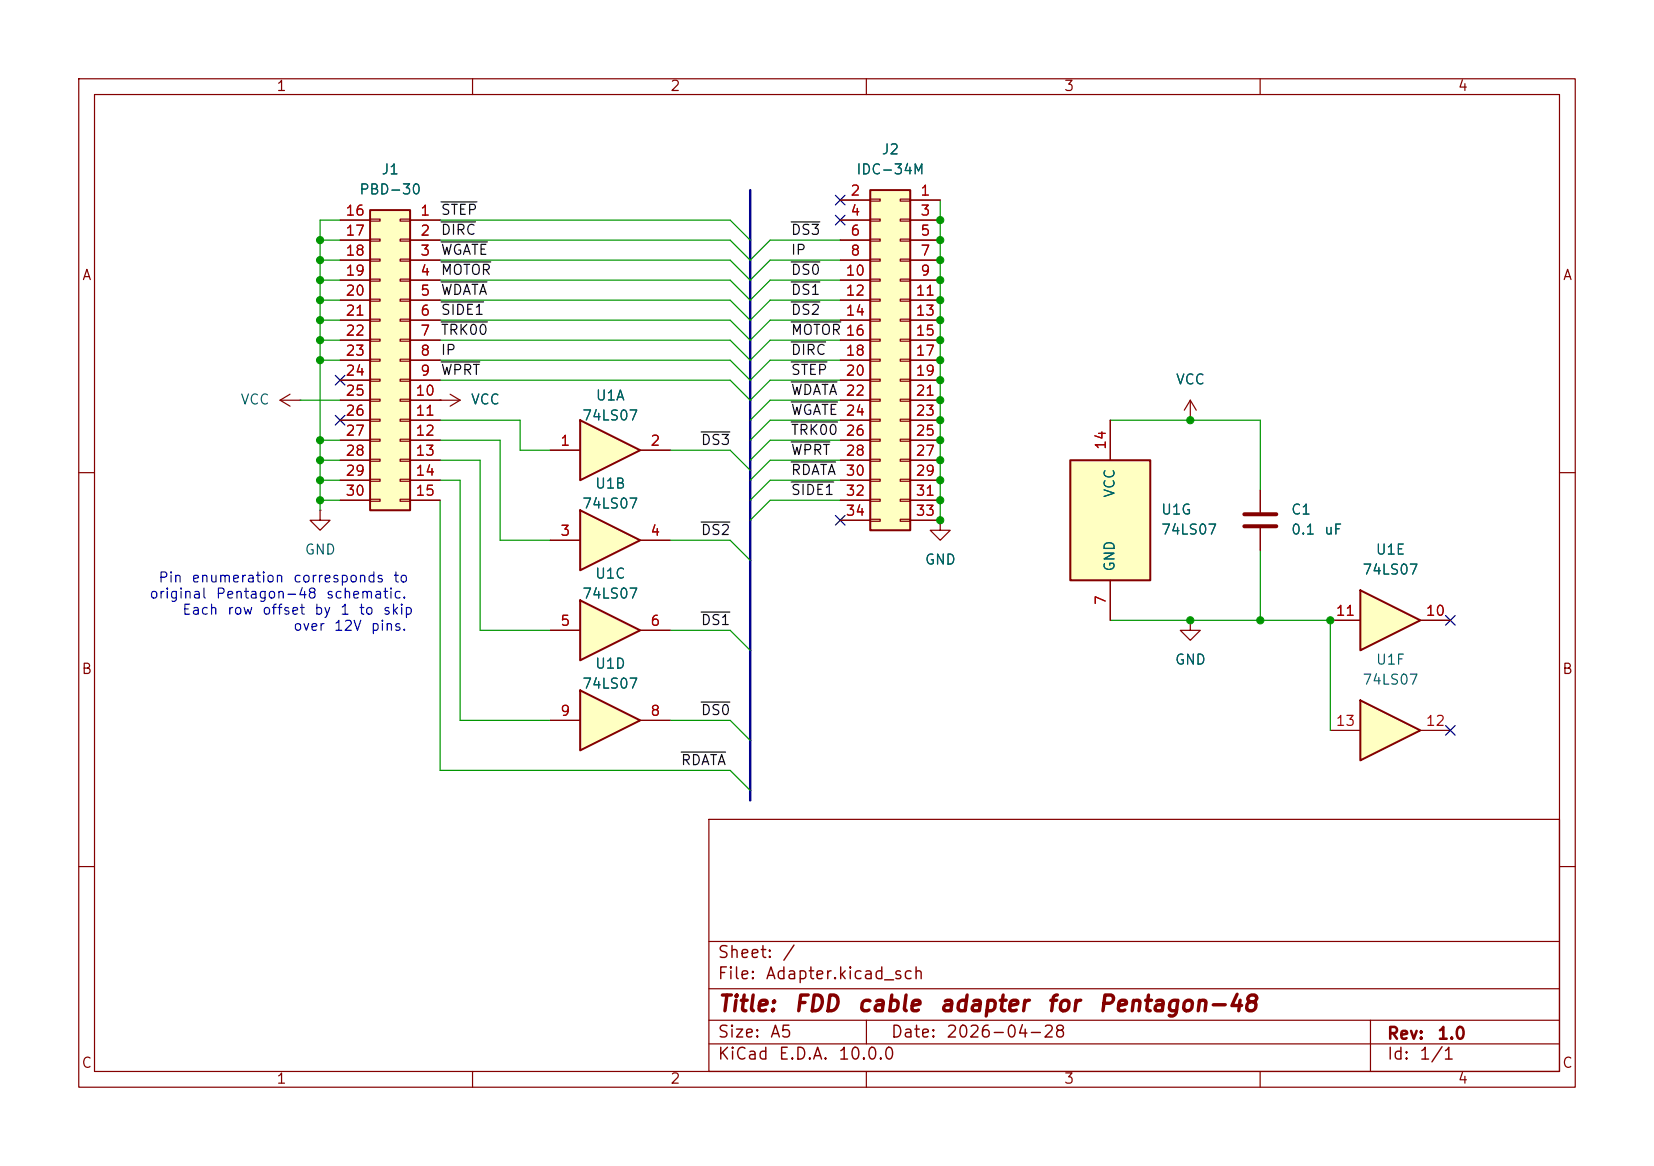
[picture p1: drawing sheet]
<svg xmlns="http://www.w3.org/2000/svg" width="210mm" height="148mm" viewBox="0 0 210 148" stroke-linecap="round" stroke-linejoin="round" font-family="sans-serif">
<g fill="none" stroke="#840000" stroke-width=".15">
<path d="M10 10h190v128h-190zM12 12h186v124h-186zM60 10v2M110 10v2M160 10v2M10 60h2M198 60h2M10 110h2M90 104h108v32h-108zM90 119.5h108M198 110h2M60 136v2"/>
<path d="M90 132.5h108M90 129.5h108M90 125.5h108M110 136v2M110 129.5v3M160 136v2M174 129.5v6.5"/>
</g>
<path d="M73.7 87.6l7.6 3.8-7.6 3.9z" fill="#ffffc2"/>
<path d="M73.7 87.6l7.6 3.8-7.6 3.9z" fill="none" stroke="#840000" stroke-width=".25"/>
<path d="M69.8 91.4h3.9M81.3 91.4h3.8" fill="none" stroke="#840000" stroke-width=".15"/>
<path d="M172.7 88.9l7.6 3.8-7.6 3.8z" fill="#ffffc2"/>
<path d="M172.7 88.9l7.6 3.8-7.6 3.8z" fill="none" stroke="#840000" stroke-width=".25"/>
<path d="M168.9 92.7h3.8M180.3 92.7h3.8" fill="none" stroke="#840000" stroke-width=".15"/>
<path d="M172.7 74.9l7.6 3.8-7.6 3.9z" fill="#ffffc2"/>
<path d="M172.7 74.9l7.6 3.8-7.6 3.9z" fill="none" stroke="#840000" stroke-width=".25"/>
<path d="M168.9 78.7h3.8M180.3 78.7h3.8" fill="none" stroke="#840000" stroke-width=".15"/>
<path d="M135.9 58.4h10.1v15.3h-10.1z" fill="#ffffc2"/>
<path d="M135.9 58.4h10.1v15.3h-10.1z" fill="none" stroke="#840000" stroke-width=".25"/>
<path d="M141 53.3v5.1M141 73.7v5" fill="none" stroke="#840000" stroke-width=".15"/>
<path d="M73.7 64.8l7.6 3.8-7.6 3.8z" fill="#ffffc2"/>
<path d="M73.7 64.8l7.6 3.8-7.6 3.8z" fill="none" stroke="#840000" stroke-width=".25"/>
<path d="M40.6 64.8v1.2h1.3l-1.3 1.3-1.2-1.3h1.2M40.6 64.8h.1M69.8 68.6h3.9M81.3 68.6h3.8" fill="none" stroke="#840000" stroke-width=".15"/>
<path d="M73.7 53.3l7.6 3.9-7.6 3.8z" fill="#ffffc2"/>
<path d="M73.7 53.3l7.6 3.9-7.6 3.8z" fill="none" stroke="#840000" stroke-width=".25"/>
<path d="M55.9 50.8h.1M55.9 50.8h2.5M57.1 50l1.3 .8M58.4 50.8l-1.3 .8M69.8 57.2h3.9M81.3 57.2h3.8M151.1 78.7v1.3h1.3l-1.3 1.3-1.2-1.3h1.2M151.1 78.7h.1" fill="none" stroke="#840000" stroke-width=".15"/>
<path d="M47 26.7h5.1v38.1h-5.1z" fill="#ffffc2"/>
<path d="M47 26.7h5.1v38.1h-5.1z" fill="none" stroke="#840000" stroke-width=".25"/>
<g fill="none" stroke="#840000" stroke-width=".15">
<path d="M43.2 27.9h3.8M43.2 30.5h3.8M43.2 33h3.8M43.2 35.6h3.8M43.2 38.1h3.8M47 27.8h1.3v.3h-1.3zM47 30.4h1.3v.2h-1.3zM47 32.9h1.3v.2h-1.3zM47 35.4h1.3v.3h-1.3zM47 38h1.3v.2h-1.3zM50.8 27.8h1.3v.3h-1.3zM50.8 30.4h1.3v.2h-1.3z"/>
<path d="M50.8 32.9h1.3v.2h-1.3zM50.8 35.4h1.3v.3h-1.3zM50.8 38h1.3v.2h-1.3zM52.1 27.9h3.8M52.1 30.5h3.8M52.1 33h3.8M52.1 35.6h3.8M52.1 38.1h3.8M43.2 40.6h3.8M43.2 43.2h3.8M43.2 45.7h3.8M43.2 48.3h3.8"/>
<path d="M43.2 50.8h3.8M43.2 53.3h3.8M43.2 55.9h3.8M43.2 58.4h3.8M47 40.5h1.3v.3h-1.3zM47 43.1h1.3v.2h-1.3zM47 45.6h1.3v.2h-1.3zM47 48.1h1.3v.3h-1.3zM47 50.7h1.3v.2h-1.3zM47 53.2h1.3v.3h-1.3zM47 55.8h1.3v.2h-1.3zM47 58.3h1.3v.2h-1.3z"/>
<path d="M50.8 40.5h1.3v.3h-1.3zM50.8 43.1h1.3v.2h-1.3zM50.8 45.6h1.3v.2h-1.3zM50.8 48.1h1.3v.3h-1.3zM50.8 50.7h1.3v.2h-1.3zM50.8 53.2h1.3v.3h-1.3zM50.8 55.8h1.3v.2h-1.3zM50.8 58.3h1.3v.2h-1.3zM52.1 40.6h3.8M52.1 43.2h3.8M52.1 45.7h3.8M52.1 48.3h3.8"/>
<path d="M52.1 50.8h3.8M52.1 53.3h3.8M52.1 55.9h3.8M52.1 58.4h3.8M151.1 53.3h.1M151.1 50.8l-.7 1.3M151.1 50.8l.8 1.3M151.1 50.8v2.5M43.2 61h3.8M43.2 63.5h3.8M47 60.8h1.3v.3h-1.3zM47 63.4h1.3v.2h-1.3z"/>
<path d="M50.8 60.8h1.3v.3h-1.3zM50.8 63.4h1.3v.2h-1.3zM52.1 61h3.8M52.1 63.5h3.8M119.4 66v1.3h1.2l-1.2 1.3-1.3-1.3h1.3M119.4 66h.1M160 62.2v2.8M160 67.1v2.8"/>
</g>
<path d="M158 65.3h4.1M158 66.8h4.1" fill="none" stroke="#840000" stroke-width=".51"/>
<path d="M73.7 76.2l7.6 3.8-7.6 3.8z" fill="#ffffc2"/>
<path d="M73.7 76.2l7.6 3.8-7.6 3.8z" fill="none" stroke="#840000" stroke-width=".25"/>
<path d="M69.8 80h3.9M81.3 80h3.8" fill="none" stroke="#840000" stroke-width=".15"/>
<path d="M110.5 24.1h5.1v43.2h-5.1z" fill="#ffffc2"/>
<path d="M110.5 24.1h5.1v43.2h-5.1z" fill="none" stroke="#840000" stroke-width=".25"/>
<g fill="none" stroke="#840000" stroke-width=".15">
<path d="M43.2 27.9h3.8M43.2 30.5h3.8M43.2 33h3.8M43.2 35.6h3.8M43.2 38.1h3.8M52.1 27.9h3.8M52.1 30.5h3.8M52.1 33h3.8M52.1 35.6h3.8M52.1 38.1h3.8M106.7 25.4h3.8M106.7 27.9h3.8"/>
<path d="M106.7 30.5h3.8M106.7 33h3.8M106.7 35.6h3.8M106.7 38.1h3.8M110.5 25.3h1.3v.2h-1.3zM110.5 27.8h1.3v.3h-1.3zM110.5 30.4h1.3v.2h-1.3zM110.5 32.9h1.3v.2h-1.3zM110.5 35.4h1.3v.3h-1.3zM110.5 38h1.3v.2h-1.3zM114.3 25.3h1.3v.2h-1.3zM114.3 27.8h1.3v.3h-1.3z"/>
<path d="M114.3 30.4h1.3v.2h-1.3zM114.3 32.9h1.3v.2h-1.3zM114.3 35.4h1.3v.3h-1.3zM114.3 38h1.3v.2h-1.3zM115.6 25.4h3.8M115.6 27.9h3.8M115.6 30.5h3.8M115.6 33h3.8M115.6 35.6h3.8M115.6 38.1h3.8M35.6 50.8h2.5M35.6 50.8l1.2 .8"/>
<path d="M36.8 50l-1.2 .8M38.1 50.8h.1M43.2 40.6h3.8M43.2 43.2h3.8M43.2 45.7h3.8M43.2 48.3h3.8M43.2 50.8h3.8M43.2 53.3h3.8M43.2 55.9h3.8M43.2 58.4h3.8M52.1 40.6h3.8M52.1 43.2h3.8"/>
<path d="M52.1 45.7h3.8M52.1 48.3h3.8M52.1 50.8h3.8M52.1 53.3h3.8M52.1 55.9h3.8M52.1 58.4h3.8M55.9 50.8h.1M69.8 57.2h3.9M81.3 57.2h3.8M106.7 40.6h3.8M106.7 43.2h3.8M106.7 45.7h3.8"/>
<path d="M106.7 48.3h3.8M106.7 50.8h3.8M106.7 53.3h3.8M106.7 55.9h3.8M106.7 58.4h3.8M110.5 40.5h1.3v.3h-1.3zM110.5 43.1h1.3v.2h-1.3zM110.5 45.6h1.3v.2h-1.3zM110.5 48.1h1.3v.3h-1.3zM110.5 50.7h1.3v.2h-1.3zM110.5 53.2h1.3v.3h-1.3zM110.5 55.8h1.3v.2h-1.3z"/>
<path d="M110.5 58.3h1.3v.2h-1.3zM114.3 40.5h1.3v.3h-1.3zM114.3 43.1h1.3v.2h-1.3zM114.3 45.6h1.3v.2h-1.3zM114.3 48.1h1.3v.3h-1.3zM114.3 50.7h1.3v.2h-1.3zM114.3 53.2h1.3v.3h-1.3zM114.3 55.8h1.3v.2h-1.3zM114.3 58.3h1.3v.2h-1.3zM115.6 40.6h3.8M115.6 43.2h3.8M115.6 45.7h3.8"/>
<path d="M115.6 48.3h3.8M115.6 50.8h3.8M115.6 53.3h3.8M115.6 55.9h3.8M115.6 58.4h3.8M141 53.3v5.1M151.1 53.3h.1M43.2 61h3.8M43.2 63.5h3.8M52.1 61h3.8M52.1 63.5h3.8M69.8 68.6h3.9"/>
<path d="M81.3 68.6h3.8M106.7 61h3.8M106.7 63.5h3.8M106.7 66h3.8M110.5 60.8h1.3v.3h-1.3zM110.5 63.4h1.3v.2h-1.3zM110.5 65.9h1.3v.3h-1.3zM114.3 60.8h1.3v.3h-1.3zM114.3 63.4h1.3v.2h-1.3zM114.3 65.9h1.3v.3h-1.3zM115.6 61h3.8M115.6 63.5h3.8"/>
<path d="M115.6 66h3.8M119.4 66h.1M141 73.7v5M151.1 78.7h.1M160 62.2v2.8M160 67.1v2.8M168.9 78.7h3.8M180.3 78.7h3.8M69.8 91.4h3.9M69.8 80h3.9M81.3 91.4h3.8M81.3 80h3.8"/>
</g>
<g fill="none" stroke="#0f0f0f" stroke-width=".15">
<path d="M56 38.3h5.4M56 30.7h5.9M56 33.2h6.3M56 28.2h4.4M56 35.8h5.8M56 25.6h4.6M100.5 38.3h3.6M100.5 33.2h3.6M100.5 28.2h3.6M100.5 35.8h3.6M56 45.9h4.9M56 40.9h5.9"/>
<path d="M89 54.8h3.7M100.5 45.9h4.5M100.5 56.1h4.9M100.5 43.4h4.3M100.5 40.9h6.3M100.5 48.5h5.8M100.5 51h5.8M100.5 58.6h5.6M100.5 53.6h5.8M89 66.3h3.7M89 77.7h3.7M100.5 61.2h5.3"/>
<path d="M86.5 95.5h5.6M89 89.1h3.7"/>
</g>
<path d="M95.2 24.1v77.5" fill="none" stroke="#000084" stroke-width=".3"/>
<g fill="none" stroke="#009600" stroke-width=".15">
<path d="M40.6 33h2.6M40.6 35.6h2.6M40.6 30.5h2.6M40.6 38.1h2.6M43.2 27.9h-2.6v36.9M55.9 33h36.8l2.5 2.6 2.6-2.6h8.9M55.9 35.6h36.8l2.5 2.5 2.6-2.5h8.9M55.9 30.5h36.8l2.5 2.5 2.6-2.5h8.9M55.9 38.1h36.8l2.5 2.5 2.6-2.5h8.9M55.9 27.9h36.8l2.5 2.6M119.4 25.4v40.6M38.1 50.8h5.1"/>
<path d="M40.6 43.2h2.6M40.6 45.7h2.6M40.6 40.6h2.6M40.6 58.4h2.6M40.6 55.9h2.6M55.9 53.3h10.1v3.9h3.8M55.9 43.2h36.8l2.5 2.5 2.6-2.5h8.9M55.9 48.3h36.8l2.5 2.5 2.6-2.5h8.9M55.9 45.7h36.8l2.5 2.6 2.6-2.6h8.9M55.9 40.6h36.8l2.5 2.6 2.6-2.6h8.9M55.9 58.4h5.1v21.6h8.8M55.9 55.9h7.6v12.7h6.3"/>
<path d="M85.1 57.2h7.6l2.5 2.5M106.7 53.3h-8.9l-2.6 2.6M106.7 58.4h-8.9l-2.6 2.6M106.7 55.9h-8.9l-2.6 2.5M106.7 50.8h-8.9l-2.6 2.5M141 53.3h19v8.9M40.6 61h2.6M40.6 63.5h2.6M55.9 61h2.5v30.4h11.4M55.9 63.5v34.3h36.8l2.5 2.5M85.1 68.6h7.6l2.5 2.5M106.7 61h-8.9l-2.6 2.5"/>
<path d="M106.7 63.5h-8.9l-2.6 2.5M141 78.7h27.9v14M160 69.9v8.8M85.1 80h7.6l2.5 2.6M85.1 91.4h7.6l2.5 2.6"/>
</g>
<g fill="none" stroke="#000084" stroke-width=".15">
<path d="M106.1 27.3l1.2 1.2M106.1 24.8l1.2 1.2M107.3 27.3l-1.2 1.2M107.3 24.8l-1.2 1.2M42.6 47.7l1.2 1.2M42.6 52.7l1.2 1.2M43.8 47.7l-1.2 1.2M43.8 52.7l-1.2 1.2M106.1 65.4l1.2 1.2M107.3 65.4l-1.2 1.2M183.5 78.1l1.3 1.2M184.8 78.1l-1.3 1.2"/>
<path d="M183.5 92.1l1.3 1.2M184.8 92.1l-1.3 1.2"/>
</g>
<g fill="#009600" stroke="#009600" stroke-width=".13">
<circle cx="40.6" cy="63.5" r=".46"/>
<circle cx="40.6" cy="61" r=".46"/>
<circle cx="40.6" cy="35.6" r=".46"/>
<circle cx="40.6" cy="43.2" r=".46"/>
<circle cx="40.6" cy="38.1" r=".46"/>
<circle cx="40.6" cy="40.6" r=".46"/>
<circle cx="40.6" cy="45.7" r=".46"/>
<circle cx="40.6" cy="30.5" r=".46"/>
<circle cx="40.6" cy="33" r=".46"/>
<circle cx="119.4" cy="61" r=".46"/>
<circle cx="119.4" cy="66" r=".46"/>
<circle cx="119.4" cy="55.9" r=".46"/>
<circle cx="119.4" cy="63.5" r=".46"/>
<circle cx="119.4" cy="58.4" r=".46"/>
<circle cx="160" cy="78.7" r=".46"/>
<circle cx="151.1" cy="78.7" r=".46"/>
<circle cx="119.4" cy="53.3" r=".46"/>
<circle cx="119.4" cy="48.3" r=".46"/>
<circle cx="119.4" cy="43.2" r=".46"/>
<circle cx="119.4" cy="45.7" r=".46"/>
<circle cx="119.4" cy="50.8" r=".46"/>
<circle cx="151.1" cy="53.3" r=".46"/>
<circle cx="168.9" cy="78.7" r=".46"/>
<circle cx="119.4" cy="27.9" r=".46"/>
<circle cx="119.4" cy="35.6" r=".46"/>
<circle cx="119.4" cy="33" r=".46"/>
<circle cx="119.4" cy="30.5" r=".46"/>
<circle cx="119.4" cy="40.6" r=".46"/>
<circle cx="119.4" cy="38.1" r=".46"/>
<circle cx="40.6" cy="55.9" r=".46"/>
<circle cx="40.6" cy="58.4" r=".46"/>
</g>
<g font-size="2" fill="#840000">
<text x="91" y="128.9">Title:</text>
<text x="100.7" y="128.9">FDD</text>
<text x="108.7" y="128.9">cable</text>
<text x="119.1" y="128.9">adapter</text>
<text x="132.8" y="128.9">for</text>
<text x="139.3" y="128.9">Pentagon-48</text>
</g>
<g font-size="1.5" fill="#840000">
<text x="91" y="124.7">File:</text>
<text x="91" y="122">Sheet:</text>
<text x="97.1" y="124.7">Adapter.kicad_sch</text>
<text x="99.2" y="122">/</text>
<text x="91" y="134.9">KiCad</text>
<text x="91" y="132.1">Size:</text>
<text x="97.7" y="132.1">A5</text>
<text x="98.7" y="134.9">E.D.A.</text>
<text x="106.3" y="134.9">10.0.0</text>
<text x="113" y="132.1">Date:</text>
<text x="120" y="132.1">2026-04-28</text>
<text x="176" y="132.3">Rev:</text>
<text x="176" y="134.9">Id:</text>
<text x="180.1" y="134.9">1/1</text>
<text x="182.4" y="132.3">1.0</text>
</g>
<g font-size="1.3" fill="#840000">
<text x="35" y="11.9">1</text>
<text x="85" y="11.9">2</text>
<text x="135" y="11.9">3</text>
<text x="185" y="11.9">4</text>
<text x="10.3" y="35.9">A</text>
<text x="198.4" y="35.9">A</text>
<text x="10.3" y="85.9">B</text>
<text x="198.3" y="85.9">B</text>
<text x="10.3" y="135.9">C</text>
<text x="35" y="137.9">1</text>
<text x="85" y="137.9">2</text>
<text x="135" y="137.9">3</text>
<text x="185" y="137.9">4</text>
<text x="198.3" y="135.9">C</text>
</g>
<g font-size="1.3" fill="#006464">
<text x="48.3" y="22.5">J1</text>
<text x="108.6" y="22.5">IDC-34M</text>
<text x="111.8" y="19.9">J2</text>
<text x="45.5" y="25">PBD-30</text>
<text x="30.4" y="51.7">VCC</text>
<text x="59.7" y="51.7">VCC</text>
<text x="73.8" y="53.7">74LS07</text>
<text x="75.6" y="51.2">U1A</text>
<text x="149.2" y="49.1">VCC</text>
<text x="73.8" y="64.9">74LS07</text>
<text x="75.5" y="62.3">U1B</text>
<text x="141.8" y="63.3" transform="rotate(-90 141.8 63.3)">VCC</text>
<text x="147.3" y="65.6">U1G</text>
<text x="163.8" y="65.6">C1</text>
<text x="38.6" y="70.7">GND</text>
<text x="117.3" y="72">GND</text>
<text x="147.3" y="68.2">74LS07</text>
<text x="163.8" y="68.2">0.1</text>
<text x="168" y="68.2">uF</text>
<text x="174.6" y="70.7">U1E</text>
<text x="73.8" y="76.3">74LS07</text>
<text x="75.5" y="73.8">U1C</text>
<text x="141.8" y="72.6" transform="rotate(-90 141.8 72.6)">GND</text>
<text x="172.9" y="73.3">74LS07</text>
<text x="73.8" y="87.7">74LS07</text>
<text x="75.5" y="85.2">U1D</text>
<text x="149.1" y="84.7">GND</text>
<text x="172.9" y="87.2">74LS07</text>
<text x="174.6" y="84.7">U1F</text>
</g>
<g font-size="1.3" fill="#a90000">
<text x="43.8" y="27.7">16</text>
<text x="53.3" y="27.7">1</text>
<text x="107.9" y="25.1">2</text>
<text x="107.9" y="27.7">4</text>
<text x="116.8" y="25.1">1</text>
<text x="116.8" y="27.7">3</text>
<text x="43.8" y="30.2">17</text>
<text x="43.8" y="32.8">18</text>
<text x="43.8" y="35.3">19</text>
<text x="53.3" y="30.2">2</text>
<text x="53.3" y="32.8">3</text>
<text x="53.3" y="35.3">4</text>
<text x="107.3" y="35.3">10</text>
<text x="107.9" y="30.2">6</text>
<text x="107.9" y="32.8">8</text>
<text x="116.8" y="30.2">5</text>
<text x="116.8" y="32.8">7</text>
<text x="116.8" y="35.3">9</text>
<text x="43.8" y="37.8">20</text>
<text x="43.8" y="40.4">21</text>
<text x="53.3" y="37.8">5</text>
<text x="53.3" y="40.4">6</text>
<text x="107.3" y="37.8">12</text>
<text x="107.3" y="40.4">14</text>
<text x="116.2" y="37.8">11</text>
<text x="116.2" y="40.4">13</text>
<text x="43.8" y="42.9">22</text>
<text x="43.8" y="45.5">23</text>
<text x="53.3" y="42.9">7</text>
<text x="53.3" y="45.5">8</text>
<text x="107.3" y="45.5">18</text>
<text x="107.3" y="42.9">16</text>
<text x="116.2" y="42.9">15</text>
<text x="116.2" y="45.5">17</text>
<text x="43.8" y="48">24</text>
<text x="43.8" y="50.5">25</text>
<text x="43.8" y="53.1">26</text>
<text x="52.7" y="50.5">10</text>
<text x="52.7" y="53.1">11</text>
<text x="53.3" y="48">9</text>
<text x="107.3" y="48">20</text>
<text x="107.3" y="50.5">22</text>
<text x="107.3" y="53.1">24</text>
<text x="116.2" y="48">19</text>
<text x="116.2" y="50.5">21</text>
<text x="116.2" y="53.1">23</text>
<text x="43.8" y="55.6">27</text>
<text x="43.8" y="58.2">28</text>
<text x="52.7" y="55.6">12</text>
<text x="52.7" y="58.2">13</text>
<text x="71" y="56.9">1</text>
<text x="82.5" y="56.9">2</text>
<text x="107.3" y="55.6">26</text>
<text x="107.3" y="58.2">28</text>
<text x="116.2" y="55.6">25</text>
<text x="116.2" y="58.2">27</text>
<text x="140.7" y="57.2" transform="rotate(-90 140.7 57.2)">14</text>
<text x="43.8" y="60.7">29</text>
<text x="43.8" y="63.2">30</text>
<text x="52.7" y="60.7">14</text>
<text x="52.7" y="63.2">15</text>
<text x="107.3" y="60.7">30</text>
<text x="107.3" y="63.2">32</text>
<text x="107.3" y="65.8">34</text>
<text x="116.2" y="60.7">29</text>
<text x="116.2" y="63.2">31</text>
<text x="116.2" y="65.8">33</text>
<text x="71" y="68.3">3</text>
<text x="82.5" y="68.3">4</text>
<text x="140.7" y="76.9" transform="rotate(-90 140.7 76.9)">7</text>
<text x="71" y="79.8">5</text>
<text x="82.5" y="79.8">6</text>
<text x="169.5" y="78.5">11</text>
<text x="180.9" y="78.5">10</text>
<text x="71" y="91.2">9</text>
<text x="82.5" y="91.2">8</text>
<text x="169.5" y="92.5">13</text>
<text x="180.9" y="92.5">12</text>
</g>
<g font-size="1.3" fill="#0f0f0f">
<text x="55.9" y="27.6">STEP</text>
<text x="55.9" y="32.7">WGATE</text>
<text x="55.9" y="35.2">MOTOR</text>
<text x="55.9" y="30.1">DIRC</text>
<text x="100.3" y="35.2">DS0</text>
<text x="100.3" y="32.7">IP</text>
<text x="100.3" y="30.1">DS3</text>
<text x="55.9" y="40.3">SIDE1</text>
<text x="55.9" y="37.8">WDATA</text>
<text x="100.3" y="40.3">DS2</text>
<text x="100.3" y="37.8">DS1</text>
<text x="55.9" y="47.9">WPRT</text>
<text x="55.9" y="45.4">IP</text>
<text x="55.9" y="42.8">TRK00</text>
<text x="100.3" y="45.4">DIRC</text>
<text x="100.3" y="42.8">MOTOR 16</text>
<text x="100.3" y="47.9">STEP</text>
<text x="100.3" y="50.5">WDATA</text>
<text x="100.3" y="53">WGATE</text>
<text x="88.9" y="56.8">DS3</text>
<text x="100.3" y="58.1">WPRT</text>
<text x="100.3" y="55.5">TRK00</text>
<text x="100.3" y="63.2">SIDE1</text>
<text x="100.3" y="60.6">RDATA</text>
<text x="88.9" y="68.2">DS2</text>
<text x="88.9" y="79.7">DS1</text>
<text x="88.9" y="91.1">DS0</text>
<text x="86.4" y="97.4">RDATA</text>
</g>
<g font-size="1.3" fill="#0000c2">
<text x="18.9" y="76.3">original</text>
<text x="20" y="74.3">Pin</text>
<text x="24.2" y="74.3">enumeration</text>
<text x="27.3" y="76.3">Pentagon-48</text>
<text x="37.1" y="74.3">corresponds</text>
<text x="41.3" y="76.3">schematic.</text>
<text x="49.8" y="74.3">to</text>
<text x="23" y="78.3">Each</text>
<text x="28.8" y="78.3">row</text>
<text x="33.2" y="78.3">offset</text>
<text x="37.1" y="80.4">over</text>
<text x="39.8" y="78.3">by</text>
<text x="42.3" y="80.4">12V</text>
<text x="43.1" y="78.3">1</text>
<text x="45.5" y="78.3">to</text>
<text x="47" y="80.4">pins.</text>
<text x="48.5" y="78.3">skip</text>
</g>
</svg>
